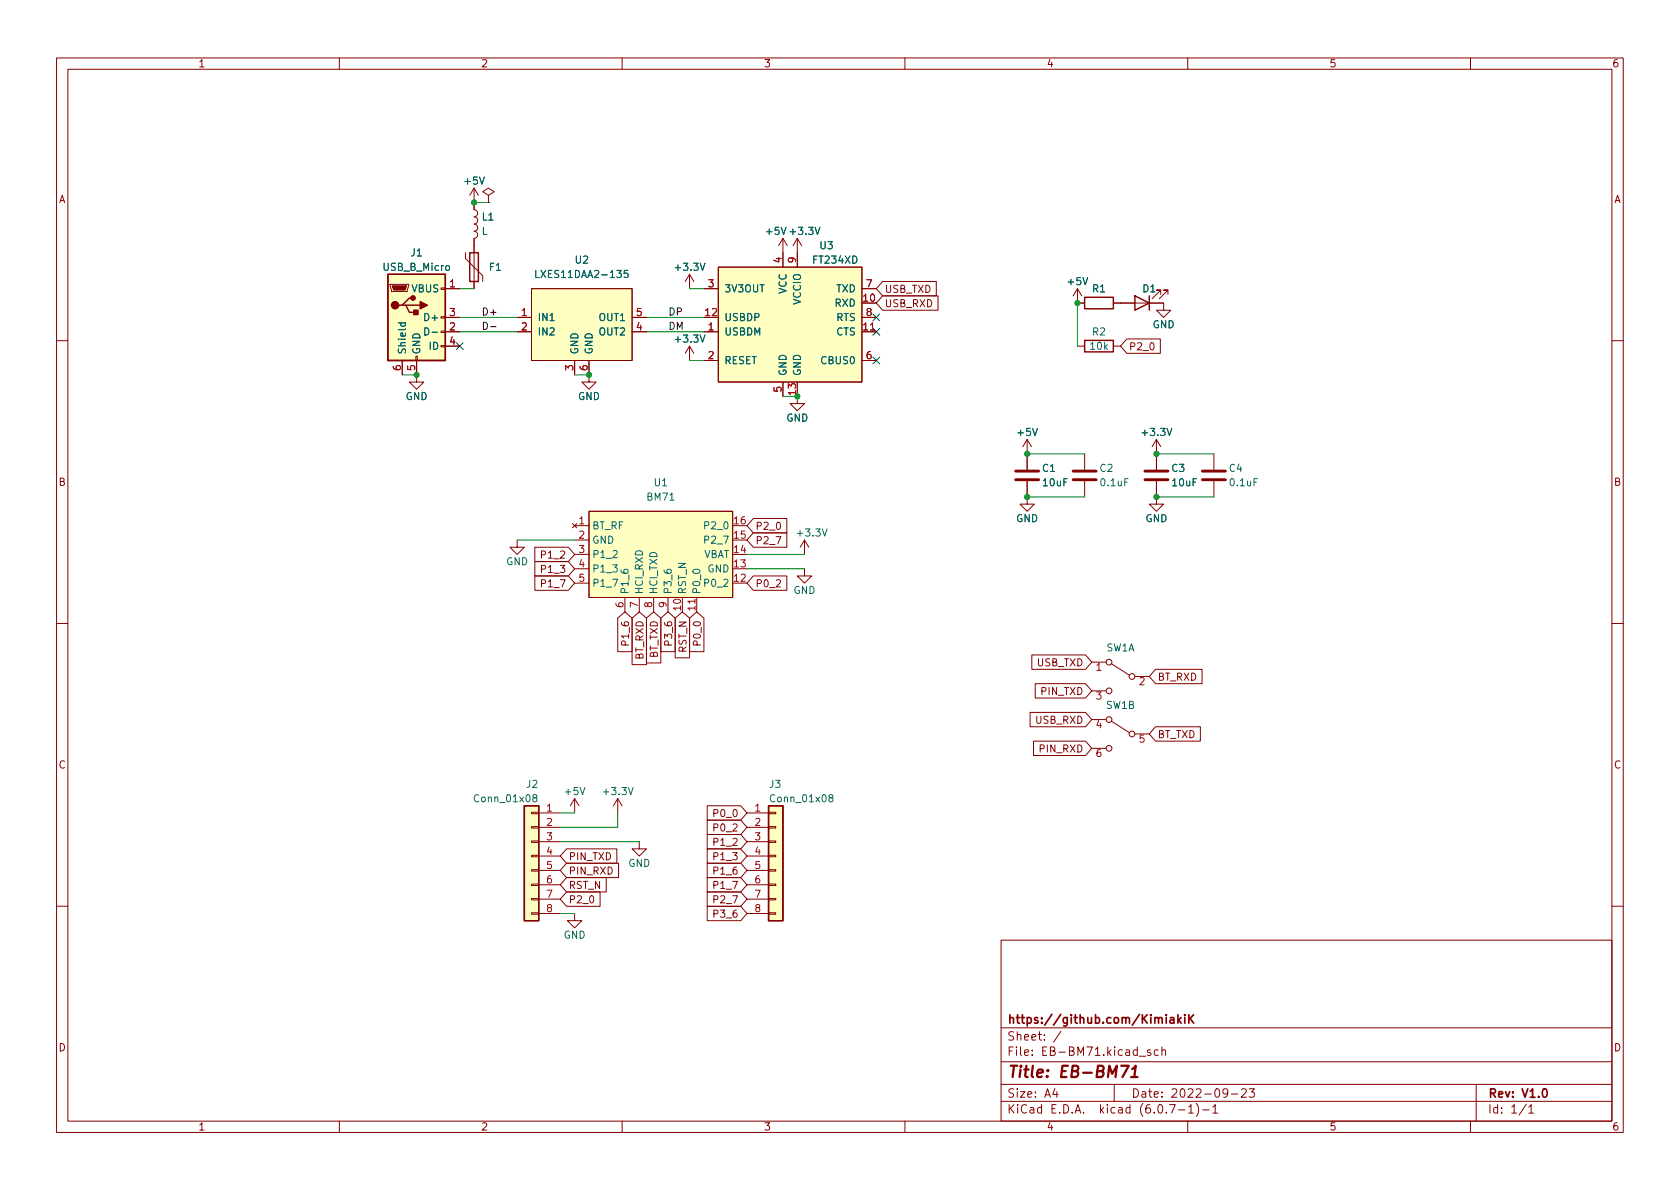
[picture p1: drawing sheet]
<svg xmlns="http://www.w3.org/2000/svg" width="297mm" height="210mm" viewBox="0 0 297 210" stroke-linecap="round" stroke-linejoin="round" font-family="sans-serif">
<g fill="none" stroke="#840000" stroke-width=".18">
<path d="M10 10.2h277v190.1h-277zM12 12.2h273v186.1h-273zM60 10.2v2M110 10.2v2M160 10.2v2M210 10.2v2M260 10.2v2M83.8 33.3v3.8a.64 .64 0 0 1 .7 .6 .64 .64 0 0 1-.7 .6 .64 .64 0 0 1 .7 .7 .64 .64 0 0 1-.7 .6 .64 .64 0 0 1 .7 .7 .64 .64 0 0 1-.7 .6 .64 .64 0 0 1 .7 .6 .64 .64 0 0 1-.7 .7v8.8M83.8 33.3l-.7 1.2M83.8 33.3l.8 1.2M86.4 34.5l1-.6-1-.6-1.1 .6 1.1 .6v1.3M86.4 35.8h.1"/>
<path d="M69 50.3h3.3v.2l-.3 1.1h-2.8zM78 58.5h.7v.3h-.7zM78 56h.7v.3h-.7zM78 50.9h.7v.3h-.7zM78.7 51h2.6M78.7 58.7h2.6M78.7 56.1h2.6M82.3 44.7v1l3 3.1v1M91.4 58.7h2.6M91.4 56.1h2.6M94 51h17.8v12.7h-17.8zM111.8 58.7h2.5"/>
<path d="M111.8 56.1h2.5M121.9 48.5v2.5M121.9 48.5l-.7 1.3M121.9 48.5l.8 1.3M124.5 51h2.5M124.5 58.7h2.5M127 47.2h25.4v20.4h-25.4zM138.4 42.2v5M138.4 42.2l-.7 1.2M138.4 42.2l.8 1.2M141 42.2v5M141 42.2l-.8 1.2"/>
<path d="M141 42.2l.7 1.2M152.4 51h2.5M152.4 58.7h2.5M152.4 56.1h2.5M156.1 52.3h9.7v2.6h-9.7l-1.2-1.3zM156.1 49.8h9.4v2.5h-9.4l-1.2-1.3zM190.5 51v2.6h1.3M190.5 51l-.8 1.3M190.5 51l.8 1.3M196.8 53.6h8.9v1.3h1.3l-1.3 1.2-1.2-1.2h1.2M199.2 59.9h6v2.6h-6l-1.1-1.3zM205.2 52.1v-.8h-.7h.7l-1.5 1.5"/>
<path d="M206.5 52.1v-.8h-.8h.8l-1.5 1.5M10 60.2h2M71.1 63.7v2.6M73.5 63h.3v.7h-.3zM73.7 63.7v3.9h1.2l-1.2 1.2-1.3-1.2h1.3M78 61.1h.7v.2h-.7zM78.7 61.2h2.6M101.6 63.7v2.6M104.1 63.7v3.9h1.3l-1.3 1.2-1.2-1.2h1.2M121.9 61.2l-.7 1.3M121.9 61.2v2.5M121.9 61.2l.8 1.3"/>
<path d="M124.5 63.7h2.5M138.4 67.6v2.5M141 70.1v1.3h1.2l-1.2 1.2-1.3-1.2h1.3M152.4 63.7h2.5M181.6 77.7v5.4M181.6 77.7l-.8 1.3M181.6 77.7l.8 1.3M190.5 61.2h1.3M196.8 61.2h1.3M204.5 77.7v5.4M204.5 77.7l-.8 1.3M204.5 77.7l.7 1.3"/>
<path d="M285 60.2h2M91.4 95.5v1.3h1.3l-1.3 1.2-1.2-1.2h1.2M94.6 96.8h5.9l1.1 1.2-1.1 1.3h-5.9zM94.6 99.3h5.9l1.1 1.3-1.1 1.2h-5.9zM101.2 92.6l.8 .7M101.6 93h2.5M101.6 95.5h2.5M101.6 98h2.5M102 92.6l-.8 .7M104.1 90.4h25.4v15.3h-25.4zM133.2 91.7h5.9v2.5h-5.9l-1.1-1.2zM133.2 94.2h5.9v2.6h-5.9l-1.1-1.3z"/>
<path d="M142.2 95.5l-.7 1.3M142.2 95.5v2.5M142.2 95.5l.8 1.3M181.6 85.1v4h1.3l-1.3 1.3-1.3-1.3h1.3M191.8 80.3v2.8M191.8 85.1v2.8M204.5 85.1v4h1.2l-1.2 1.3-1.3-1.3h1.3M214.6 80.3v2.8M214.6 85.1v2.8M10 110.2h2M94.6 101.8h5.9l1.1 1.3-1.1 1.3h-5.9zM101.6 100.6h2.5"/>
<path d="M101.6 103.1h2.5M109.2 109.3l1.3-1.1 1.3 1.1v5.9h-2.6zM110.5 105.7v2.5M111.8 109.3l1.2-1.1 1.3 1.1v8.2h-2.5zM113 105.7v2.5M114.3 109.3l1.3-1.1 1.2 1.1v7.9h-2.5zM115.6 105.7v2.5M116.8 109.3l1.3-1.1 1.3 1.1v5.9h-2.6zM118.1 105.7v2.5M119.4 109.3l1.2-1.1 1.3 1.1v7h-2.5zM121.9 109.3l1.3-1.1 1.3 1.1v5.9h-2.6zM123.2 105.7v2.5"/>
<path d="M133.2 101.8h5.9v2.6h-5.9l-1.1-1.3zM142.2 100.6v1.2h1.3l-1.3 1.3-1.2-1.3h1.2M182.4 115.8h9.5l1.1 1.3-1.1 1.3h-9.5zM193 117.1h2.6M196.5 117.3l3.1 2.1M200.7 119.6h2.5M204.3 118.4h8.2v2.5h-8.2l-1.1-1.3zM285 110.2h2M182.1 126h9.8l1.1 1.2-1.1 1.3h-9.8zM182.7 131.1h9.2l1.1 1.2-1.1 1.3h-9.2zM183 120.9h8.9l1.1 1.3-1.1 1.2h-8.9zM193 122.2h2.6"/>
<path d="M193 127.2h2.6M193 132.3h2.6M196.5 127.5l3.1 2M200.7 129.8h2.5M204.3 128.5h7.9v2.6h-7.9l-1.1-1.3zM94 158.9h1.2v.2h-1.2zM94 156.3h1.2v.3h-1.2zM94 153.8h1.2v.2h-1.2zM94 151.3h1.2v.2h-1.2zM94 148.7h1.2v.3h-1.2zM94 146.2h1.2v.2h-1.2zM94 143.6h1.2v.3h-1.2z"/>
<path d="M95.2 143.8h3.9M95.2 146.3h3.9M95.2 148.8h3.9M95.2 151.4h3.9M95.2 153.9h3.9M95.2 156.5h3.9M95.2 159h3.9M100.2 157.7h5.9v2.6h-5.9l-1.1-1.3zM100.2 150.1h8.9v2.5h-8.9l-1.1-1.2zM100.2 152.6h9.2v2.6h-9.2l-1.1-1.3zM100.2 155.2h7v2.5h-7l-1.1-1.2zM101.6 141.2l-.8 1.3"/>
<path d="M101.6 141.2v2.6M101.6 141.2l.8 1.3M109.2 141.2l-.7 1.3M109.2 141.2v2.6M109.2 141.2l.8 1.3M113 148.8v1.3h1.3l-1.3 1.3-1.2-1.3h1.2M125 155.2h6l1.1 1.3-1.1 1.2h-6zM125 150.1h6l1.1 1.3-1.1 1.2h-6zM125 157.7h6l1.1 1.3-1.1 1.3h-6zM125 142.5h6l1.1 1.3-1.1 1.2h-6zM125 145h6l1.1 1.3-1.1 1.3h-6zM125 152.6h6l1.1 1.3-1.1 1.3h-6z"/>
<path d="M125 147.6h6l1.1 1.2-1.1 1.3h-6zM132.1 143.8h3.8M132.1 146.3h3.8M132.1 148.8h3.8M132.1 151.4h3.8M132.1 153.9h3.8M132.1 156.5h3.8M132.1 159h3.8M135.9 158.9h1.3v.2h-1.3zM135.9 156.3h1.3v.3h-1.3zM135.9 153.8h1.3v.2h-1.3zM135.9 151.3h1.3v.2h-1.3z"/>
<path d="M135.9 148.7h1.3v.3h-1.3zM135.9 146.2h1.3v.2h-1.3zM135.9 143.6h1.3v.3h-1.3zM10 160.2h2M94 161.4h1.2v.3h-1.2zM95.2 161.5h3.9M101.6 161.5v1.3h1.3l-1.3 1.3-1.3-1.3h1.3M125 160.3h6l1.1 1.2-1.1 1.3h-6zM132.1 161.5h3.8M135.9 161.4h1.3v.3h-1.3zM177 166.3h108v32h-108zM285 160.2h2"/>
<path d="M60 198.3v2M110 198.3v2M160 198.3v2M177 194.8h108M177 191.8h108M177 187.8h108M177 181.8h108M186.5 192.5l-.4 1h1M186.9 193v1M187.6 182.4l-1.3 1.9M197 191.8v3M201.4 186.8h1.2"/>
<path d="M203.4 185.7l-.3-.1-.2 .2v.3l.5 .1v.4h-.5M204.8 185.7l-.4-.1-.3 .3v.4l.1 .3h.6M205.4 185.8l.2-.2 .4 .1 .1 .9M205.4 185.1v1.5M206.8 195.3h1l-.7 1.5M208.4 196.3h1.1M210 198.3v2M210.1 195.8l.5-.5v1.5M210.1 196.8h.9M211.5 195.1a1.72 1.72 0 0 1 0 2.3M212.6 196.3h1.2M214.4 195.8l.5-.5v1.5"/>
<path d="M214.4 196.8h.9M217.1 193.2l-.3 .3h-.3l-.3-.3 .2-.6 .4-.1 .2 .2a.99 .99 0 0 1-.4 1.3h-.2M217.7 193.5h1.2M219.5 192.7l.6-.2 .2 .2 .1 .3-1 1h1M220.9 192.5h.9l-.5 .6 .4 .1v.7l-.2 .1h-.4l-.2-.1M260 198.3v2M261 191.8v6.5M269.9 195.3l-1.3 1.9M270.3 195.8l.4-.5v1.5M270.3 196.8h.9"/>
<circle cx="196.1" cy="117.1" r=".51"/>
<circle cx="200.2" cy="119.6" r=".51"/>
<circle cx="196.1" cy="122.2" r=".51"/>
<circle cx="196.1" cy="127.2" r=".51"/>
<circle cx="196.1" cy="132.3" r=".51"/>
<circle cx="200.2" cy="129.8" r=".51"/>
</g>
<path d="M208.3 179.4v1.5M208.8 179.9l-.5 .6M209.5 179.4v.2M209.5 179.9v1M210.2 179.4v1.5M211.1 179.4l-.9 .9M206.9 180h.6l.1 .9M207.6 180.3l-.5 .1a.29 .29 0 0 0-.3 .2 .29 .29 0 0 0 .3 .3h.5M208.4 180.4l.4 .5M210.4 180.1l.7 .8M272.9 192.6l.2-.1a.8 .8 0 0 1 .5 .8 .8 .8 0 0 1-.5 .7 1 1 0 0 1-.2-1.4z" fill="none" stroke="#840000" stroke-width=".3"/>
<path d="M198.2 188.5h1.4l-1.1 2M200 190.5h1.1M200.2 189l.6-.5-.2 2" fill="none" stroke="#840000" stroke-width=".4"/>
<path d="M68.6 48.5h10.1v15.2h-10.1zM71.1 54h.7l.6 1.2h1.3M71.8 54h2.5M73 52.7h-.6l-1.3 1.3h-.6M83.1 44.7h1.5v5.1h-1.5zM191.8 52.6h5v2h-5zM200.7 52.3l2.5 1.3-2.5 1.3zM203.2 52.3v2.6M191.8 60.2h5v2h-5zM92.7 142.5h2.5v20.3h-2.5zM135.9 142.5h2.5v20.3h-2.5z" fill="none" stroke="#840000" stroke-width=".25"/>
<g fill="#ffffc2" stroke="#ffffc2" stroke-width=".18">
<path d="M68.6 48.5h10.1v15.2h-10.1z"/>
<path d="M135.9 142.5h2.5v20.3h-2.5z"/>
<path d="M92.7 142.5h2.5v20.3h-2.5z"/>
<path d="M94 51h17.8v12.7h-17.8z"/>
<path d="M127 47.2h25.4v20.4h-25.4z"/>
<path d="M104.1 90.4h25.4v15.3h-25.4z"/>
</g>
<g fill="#840000" stroke="#840000" stroke-width=".25">
<path d="M74.3 53.3l1.3 .7-1.3 .6z"/>
<path d="M73.2 54.9h.7v.7h-.7z"/>
<circle cx="69.8" cy="54" r=".63"/>
<circle cx="73" cy="52.7" r=".38"/>
</g>
<path d="M69.3 50.5h2.6l-.3 .8h-2z" fill="#840000" stroke="#840000" stroke-width=".18"/>
<path d="M70.4 57.1h1.3M70.9 57.1l-.1 .4 .3 .2 .5-.1v-.5M75.1 58a.64 .64 0 0 1 .7 .6 .64 .64 0 0 1-.7 .6zM94.7 47.8v1.3h.6M111 47.8h-.6l-.1 .6 .2-.1 .4 .1 .2 .1-.1 .5-.2 .1-.5-.1M94.4 141.1l-.2-.3 .1-.2 .1-.1 .4 .1 .1 .2v.1l-.6 .2-.1 .2v.3l.2 .2 .4-.1 .1-.1v-.3l-.2-.2M146.8 141.1l-.2-.3v-.2l.2-.1 .4 .1 .1 .2-.1 .1-.5 .2-.1 .2v.3l.2 .2h.2l.3-.2-.1-.4-.2-.1" fill="none" stroke="#006464" stroke-width=".18"/>
<path d="M179.6 84.8h4M179.6 83.3h4M189.7 84.8h4.1M189.7 83.3h4.1M202.4 84.8h4.1M202.4 83.3h4.1M212.6 84.8h4.1M212.6 83.3h4.1" fill="none" stroke="#840000" stroke-width=".51"/>
<path d="M85.5 57a.64 .64 0 0 1 .7 .6 .64 .64 0 0 1-.7 .7zM86.7 57.8h1" fill="none" stroke="#0f0f0f" stroke-width=".18"/>
<g fill="none" stroke="#009600" stroke-width=".18">
<path d="M83.8 35.8h2.6M81.3 58.7h10.1M81.3 56.1h10.1M81.3 51h2.5M114.3 58.7h10.2M114.3 56.1h10.2M121.9 51h2.6M190.5 53.6v7.6M71.1 66.3h2.6M101.6 66.3h2.5M121.9 63.7h2.6M138.4 70.1h2.6"/>
<path d="M91.4 95.5h10.2M132.1 98h10.1M181.6 80.3h10.2M181.6 87.9h10.2M204.5 80.3h10.1M204.5 87.9h10.1M132.1 100.6h10.1M99.1 148.8h13.9M99.1 143.8h2.5M109.2 143.8v2.5h-10.1M99.1 161.5h2.5"/>
</g>
<path d="M154.3 58.1l1.2 1.2M154.3 55.5l1.2 1.2M155.5 58.1l-1.2 1.2M155.5 55.5l-1.2 1.2M80.7 60.6l1.2 1.2M81.9 60.6l-1.2 1.2M154.3 63.1l1.2 1.3M155.5 63.1l-1.2 1.3" fill="none" stroke="#000084" stroke-width=".18"/>
<g fill="#009600" stroke="#009600" stroke-width=".18">
<circle cx="73.7" cy="66.3" r=".46"/>
<circle cx="104.1" cy="66.3" r=".46"/>
<circle cx="83.8" cy="35.8" r=".46"/>
<circle cx="181.6" cy="80.3" r=".46"/>
<circle cx="181.6" cy="87.9" r=".46"/>
<circle cx="190.5" cy="53.6" r=".46"/>
<circle cx="141" cy="70.1" r=".46"/>
<circle cx="204.5" cy="87.9" r=".46"/>
<circle cx="204.5" cy="80.3" r=".46"/>
</g>
<text font-size="2.8" fill="#840000" x="178" y="190.6">Title: EB-BM71</text>
<g font-size="2.1" fill="#840000">
<text x="178" y="184">Sheet: /</text>
<text x="178" y="181">https://github.com/KimiakiK</text>
<text x="178" y="186.7">File: EB-BM71.kicad_sch</text>
<text x="178" y="196.9">KiCad E.D.A. kicad (6.0.7-1)-1</text>
<text x="178" y="194.1">Size: A4</text>
<text x="200" y="194.1">Date: 2022-09-23</text>
<text x="263" y="194.1">Rev: V1.0</text>
<text x="263" y="196.9">Id: 1/1</text>
</g>
<g font-size="1.8" fill="#840000">
<text x="35" y="11.9">1</text>
<text x="85" y="11.9">2</text>
<text x="135" y="11.9">3</text>
<text x="185" y="11.9">4</text>
<text x="235" y="11.9">5</text>
<text x="285" y="11.9">6</text>
<text x="10.3" y="35.9">A</text>
<text x="285.3" y="35.9">A</text>
<text x="156.4" y="51.8">USB_TXD</text>
<text x="156.4" y="54.3">USB_RXD</text>
<text x="199.5" y="61.9">P2_0</text>
<text x="10.3" y="85.9">B</text>
<text x="285.3" y="85.9">B</text>
<text x="133.5" y="93.7">P2_0</text>
<text x="96" y="98.8">P1_2</text>
<text x="96" y="101.3">P1_3</text>
<text x="133.5" y="96.2">P2_7</text>
<text x="96" y="103.8">P1_7</text>
<text x="133.5" y="103.8">P0_2</text>
<text x="111.2" y="113.8" transform="rotate(-90 111.2 113.8)">P1_6</text>
<text x="118.8" y="113.8" transform="rotate(-90 118.8 113.8)">P3_6</text>
<text x="123.9" y="113.8" transform="rotate(-90 123.9 113.8)">P0_0</text>
<text x="113.8" y="116.7" transform="rotate(-90 113.8 116.7)">BT_RXD</text>
<text x="116.3" y="116.5" transform="rotate(-90 116.3 116.5)">BT_TXD</text>
<text x="121.4" y="115.4" transform="rotate(-90 121.4 115.4)">RST_N</text>
<text x="183.4" y="117.8">USB_TXD</text>
<text x="184.1" y="122.9">PIN_TXD</text>
<text x="204.6" y="120.4">BT_RXD</text>
<text x="183.2" y="128">USB_RXD</text>
<text x="204.6" y="130.5">BT_TXD</text>
<text x="10.3" y="135.9">C</text>
<text x="183.9" y="133.1">PIN_RXD</text>
<text x="285.3" y="135.9">C</text>
<text x="126.5" y="144.5">P0_0</text>
<text x="126.5" y="147">P0_2</text>
<text x="126.5" y="149.6">P1_2</text>
<text x="100.5" y="152.1">PIN_TXD</text>
<text x="100.5" y="154.6">PIN_RXD</text>
<text x="126.5" y="152.1">P1_3</text>
<text x="126.5" y="154.6">P1_6</text>
<text x="100.5" y="159.7">P2_0</text>
<text x="100.5" y="157.2">RST_N</text>
<text x="126.5" y="157.2">P1_7</text>
<text x="126.5" y="159.7">P2_7</text>
<text x="126.5" y="162.3">P3_6</text>
<text x="10.3" y="185.9">D</text>
<text x="285.3" y="185.9">D</text>
<text x="35" y="199.9">1</text>
<text x="85" y="199.9">2</text>
<text x="135" y="199.9">3</text>
<text x="185" y="199.9">4</text>
<text x="235" y="199.9">5</text>
<text x="285" y="199.9">6</text>
</g>
<g font-size="1.8" fill="#006464">
<text x="82.2" y="32.6">+5V</text>
<text x="85.1" y="41.5">L</text>
<text x="85.3" y="39">L1</text>
<text x="135.6" y="41.5">+5V +3.3V</text>
<text x="67.8" y="47.9">USB_B_Micro</text>
<text x="72.7" y="45.3">J1</text>
<text x="86.6" y="47.9">F1</text>
<text x="101.7" y="46.6">U2</text>
<text x="119.6" y="47.9">+3.3V</text>
<text x="143.9" y="46.6">FT234XD</text>
<text x="145" y="44.1">U3</text>
<text x="72.8" y="51.7">VBUS</text>
<text x="95.4" y="49.1">LXES11DAA2-135</text>
<text x="128" y="51.7">3V3OUT</text>
<text x="139.1" y="52" transform="rotate(-90 139.1 52)">VCC</text>
<text x="141.6" y="53.9" transform="rotate(-90 141.6 53.9)">VCCIO</text>
<text x="147.8" y="51.7">TXD</text>
<text x="188.9" y="50.4">+5V</text>
<text x="193.2" y="51.7">R1</text>
<text x="202.1" y="51.7">D1</text>
<text x="75.4" y="56.8">D+</text>
<text x="75.9" y="59.3">D-</text>
<text x="95" y="56.8">IN1</text>
<text x="95" y="59.3">IN2</text>
<text x="106" y="59.3">OUT2</text>
<text x="106" y="56.8">OUT1</text>
<text x="128" y="59.3">USBDM</text>
<text x="128" y="56.8">USBDP</text>
<text x="147.7" y="54.2">RXD</text>
<text x="147.8" y="59.3">CTS</text>
<text x="147.8" y="56.8">RTS</text>
<text x="193.2" y="59.3">R2</text>
<text x="203.8" y="58">GND</text>
<text x="71.8" y="62.7" transform="rotate(-90 71.8 62.7)">Shield</text>
<text x="74.3" y="62.7" transform="rotate(-90 74.3 62.7)">GND</text>
<text x="76" y="61.8">ID</text>
<text x="102.2" y="62.7" transform="rotate(-90 102.2 62.7)">GND</text>
<text x="104.8" y="62.7" transform="rotate(-90 104.8 62.7)">GND</text>
<text x="119.6" y="60.6">+3.3V</text>
<text x="128" y="64.4">RESET</text>
<text x="145.4" y="64.4">CBUS0</text>
<text x="192.8" y="61.8">10k</text>
<text x="71.7" y="70.7">GND</text>
<text x="102.2" y="70.7">GND</text>
<text x="139.1" y="66.5" transform="rotate(-90 139.1 66.5)">GND</text>
<text x="141.6" y="66.5" transform="rotate(-90 141.6 66.5)">GND</text>
<text x="139" y="74.5">GND</text>
<text x="180" y="77.1">+5V</text>
<text x="202.1" y="77.1">+3.3V</text>
<text x="184.3" y="83.4">C1</text>
<text x="194.5" y="83.4">C2</text>
<text x="207.2" y="83.4">C3</text>
<text x="217.4" y="83.4">C4</text>
<text x="114.5" y="88.5">BM71</text>
<text x="115.7" y="86">U1</text>
<text x="184.5" y="86">10uF</text>
<text x="194.7" y="86">0.1uF</text>
<text x="207.4" y="86">10uF</text>
<text x="217.6" y="86">0.1uF</text>
<text x="104.6" y="93.6">BT_RF</text>
<text x="124.9" y="93.6">P2_0</text>
<text x="141.2" y="94.9">+3.3V</text>
<text x="179.6" y="92.3">GND</text>
<text x="202.5" y="92.3">GND</text>
<text x="89.5" y="99.9">GND</text>
<text x="104.6" y="96.1">GND</text>
<text x="104.6" y="98.7">P1_2</text>
<text x="104.6" y="101.2">P1_3</text>
<text x="124.2" y="98.7">VBAT</text>
<text x="124.9" y="96.1">P2_7</text>
<text x="125.1" y="101.2">GND</text>
<text x="104.6" y="103.8">P1_7</text>
<text x="111.1" y="105.2" transform="rotate(-90 111.1 105.2)">P1_6</text>
<text x="113.7" y="105.2" transform="rotate(-90 113.7 105.2)">HCI_RXD</text>
<text x="116.2" y="105.2" transform="rotate(-90 116.2 105.2)">HCI_TXD</text>
<text x="118.7" y="105.2" transform="rotate(-90 118.7 105.2)">P3_6</text>
<text x="121.3" y="105.2" transform="rotate(-90 121.3 105.2)">RST_N</text>
<text x="123.8" y="105.2" transform="rotate(-90 123.8 105.2)">P0_0</text>
<text x="124.9" y="103.8">P0_2</text>
<text x="140.3" y="105">GND</text>
<text x="195.6" y="115.2">SW1A</text>
<text x="195.6" y="125.3">SW1B</text>
<text x="84.2" y="141.9">Conn_01x08</text>
<text x="93.1" y="139.3">J2</text>
<text x="100" y="140.6">+5V</text>
<text x="106.9" y="140.6">+3.3V</text>
<text x="136.1" y="139.3">J3</text>
<text x="136.5" y="141.9">Conn_01x08</text>
<text x="111.1" y="153.3">GND</text>
<text x="99.6" y="166">GND</text>
</g>
<g font-size="1.8" fill="#a90000">
<text x="138.2" y="46.5" transform="rotate(-90 138.2 46.5)">4</text>
<text x="140.7" y="46.5" transform="rotate(-90 140.7 46.5)">9</text>
<text x="79.5" y="50.8">1</text>
<text x="125.2" y="50.8">3</text>
<text x="152.7" y="53.3">10</text>
<text x="153.2" y="50.8">7</text>
<text x="79.5" y="58.4">2</text>
<text x="79.5" y="55.9">3</text>
<text x="92.2" y="55.9">1</text>
<text x="92.2" y="58.4">2</text>
<text x="112.5" y="58.4">4</text>
<text x="112.5" y="55.9">5</text>
<text x="124.7" y="55.9">12</text>
<text x="125.2" y="58.4">1</text>
<text x="152.7" y="58.4">11</text>
<text x="153.2" y="55.9">8</text>
<text x="70.9" y="65.5" transform="rotate(-90 70.9 65.5)">6</text>
<text x="73.4" y="65.5" transform="rotate(-90 73.4 65.5)">5</text>
<text x="79.5" y="61">4</text>
<text x="101.3" y="65.5" transform="rotate(-90 101.3 65.5)">3</text>
<text x="103.9" y="65.5" transform="rotate(-90 103.9 65.5)">6</text>
<text x="125.2" y="63.5">2</text>
<text x="153.2" y="63.5">6</text>
<text x="138.2" y="69.3" transform="rotate(-90 138.2 69.3)">5</text>
<text x="140.7" y="69.8" transform="rotate(-90 140.7 69.8)">13</text>
<text x="102.4" y="92.7">1</text>
<text x="102.4" y="95.2">2</text>
<text x="129.8" y="95.2">15</text>
<text x="129.8" y="92.7">16</text>
<text x="102.4" y="97.8">3</text>
<text x="102.4" y="100.3">4</text>
<text x="129.8" y="100.3">13</text>
<text x="129.8" y="97.8">14</text>
<text x="102.4" y="102.9">5</text>
<text x="110.2" y="107.4" transform="rotate(-90 110.2 107.4)">6</text>
<text x="112.8" y="107.4" transform="rotate(-90 112.8 107.4)">7</text>
<text x="115.3" y="107.4" transform="rotate(-90 115.3 107.4)">8</text>
<text x="117.9" y="107.4" transform="rotate(-90 117.9 107.4)">9</text>
<text x="120.4" y="107.9" transform="rotate(-90 120.4 107.9)">10</text>
<text x="122.9" y="107.9" transform="rotate(-90 122.9 107.9)">11</text>
<text x="129.8" y="102.9">12</text>
<text x="193.8" y="118.6">1</text>
<text x="193.8" y="123.7">3</text>
<text x="201.4" y="121.2">2</text>
<text x="193.8" y="128.8">4</text>
<text x="201.4" y="131.3">5</text>
<text x="193.8" y="133.9">6</text>
<text x="96.7" y="143.5">1</text>
<text x="133.5" y="143.5">1</text>
<text x="96.7" y="146">2</text>
<text x="96.7" y="148.6">3</text>
<text x="133.5" y="146">2</text>
<text x="133.5" y="148.6">3</text>
<text x="96.7" y="151.1">4</text>
<text x="96.7" y="153.7">5</text>
<text x="133.5" y="151.1">4</text>
<text x="133.5" y="153.7">5</text>
<text x="96.7" y="156.2">6</text>
<text x="96.7" y="158.7">7</text>
<text x="96.7" y="161.3">8</text>
<text x="133.5" y="156.2">6</text>
<text x="133.5" y="158.7">7</text>
<text x="133.5" y="161.3">8</text>
</g>
<g font-size="1.8" fill="#0f0f0f">
<text x="85.1" y="55.8">D+</text>
<text x="118.1" y="55.8">DP</text>
<text x="118.1" y="58.3">DM</text>
</g>
</svg>
